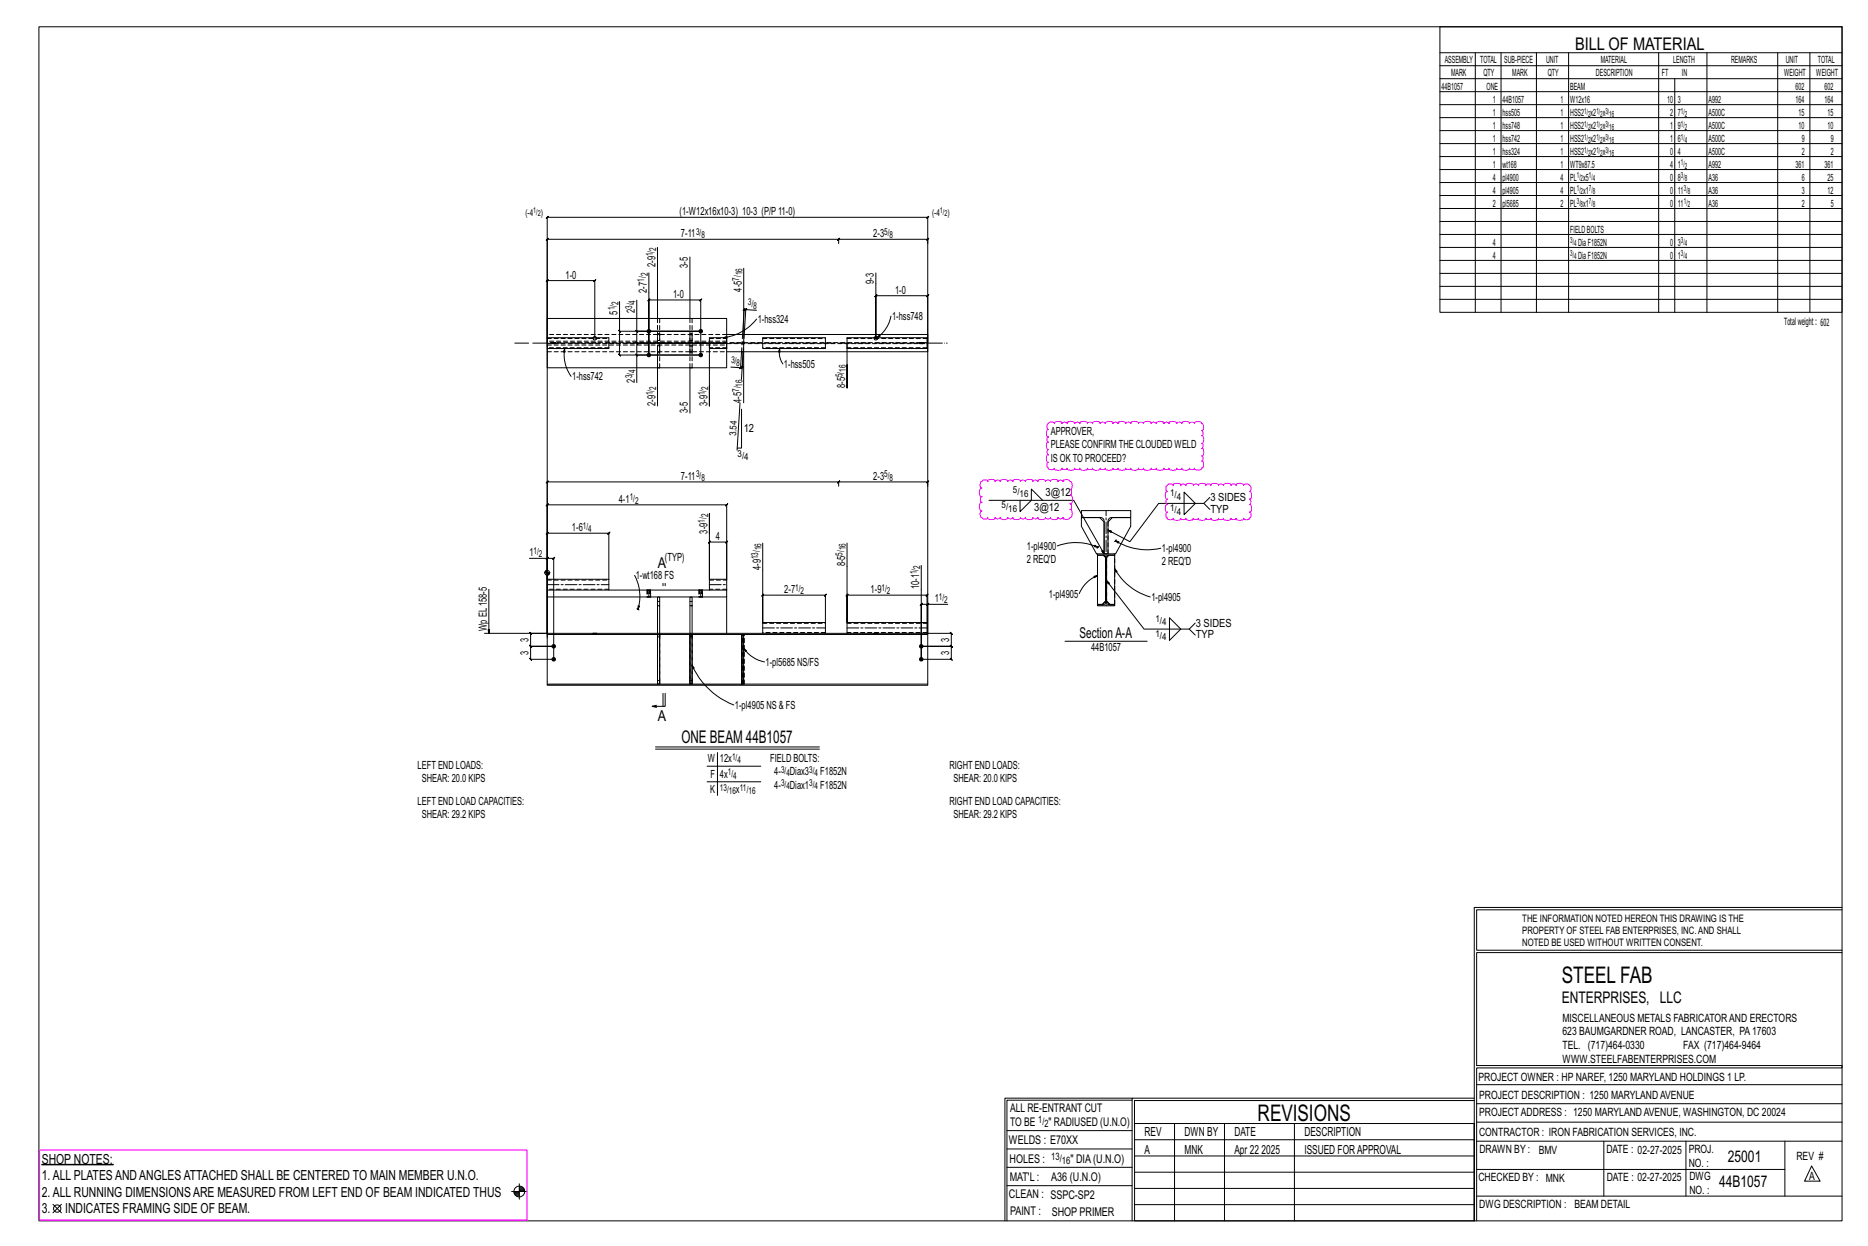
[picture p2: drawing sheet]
<svg xmlns="http://www.w3.org/2000/svg" width="914mm" height="610mm" viewBox="0 0 914 610" stroke-linecap="round" stroke-linejoin="round" font-family="sans-serif">
<g fill="#000" stroke="#000" stroke-width=".49">
<path d="M428 165h1h1zM20 570h35z"/>
<circle cx="318" cy="162" r=".9"/>
<circle cx="318" cy="174" r=".9"/>
<circle cx="343" cy="162" r=".9"/>
<circle cx="343" cy="174" r=".9"/>
<circle cx="271" cy="316" r=".9"/>
<circle cx="451" cy="316" r=".9"/>
<circle cx="271" cy="323" r=".9"/>
<circle cx="451" cy="323" r=".9"/>
</g>
<g fill="none" stroke="#000" stroke-width=".49">
<path d="M19 13h883v584h-883zM705 13h197v140h-197zM705 26h197M705 32h197M705 39h197M722 26v127M735 26v127M752 26v127M768 26v127M812 26v127M820 39v114M836 26v127"/>
<path d="M870 26v127M886 26v127M705 45h197M705 51h197M705 58h197M705 64h197M705 70h197M705 77h197M705 83h197M705 89h197M705 96h197M411 119v-2l-1 1 1-1h-143l-1 1 1-1v53"/>
<path d="M411 117h43v1l1-1-1 2M411 117l-1 1zM705 102h197M705 108h197M705 115h197M318 134v40v-27h-1l1-1v1h25l1-1-1 1v27M322 121v35M338 126v30M364 131v37M429 134v31v-20h-1l1-1v1h25l1-1-1 1v23M705 121h197M705 127h197"/>
<path d="M705 134h197M312 147v15h31h-40v-14M365 152l1-1zM365 151h-1h1l-1 1v-1v13M370 152l-5-1-1 13M370 156a24 24 0 0 1-16 9M436 155a16 16 0 0 1-7 10M705 140h197M705 146h197M268 165h30v6h-30zM268 165v-9h88v9M268 171v9h88v-9"/>
<path d="M270 168h.1M272 168h.1M276 171l1 1h-1zM276 171a18 18 0 0 0 4 13M291 165v-28h1l-1 1v-1h-23l-1 1 1-1v31M303 162l1 1zM303 162v12v-1l1 1h-1h40M311 173l1 1zM311 162l1 1zM312 162v6l-1-1 1 1h44h-44l-1-1 1 1v6M322 180h1M322 169v30"/>
<path d="M323 180h.1M339 180h-1v22M339 180h.1M343 174h-31v13M347 168v31v-10M354 165h2zM356 164h98v8h-98M356 165h-9v6h9M356 165v6M363 180l1-1-1 1 1-8-1 14M363 172v8h-5M363 172h1"/>
<path d="M364 168v29M373 165h31v6h-31zM382 171v1h-1zM382 171v4l1 3M415 168v22v-12M415 165h39v6h-39zM430 164h1l-2 1zM450 168h.1M452 168h.1M362 180l1-1zM362 197l-1 23M363 200v19h-2"/>
<path d="M411 236h-1l1-1zM411 238v-3l-1 1h1h-143v-1l-1 1h1v76M411 236h43l1-1-1 3M484 245h42l14 26-1-1 1-1v2v-16l-2-2h-9v4l8 14h9M499 245v5l6-5v-6l5 6M529 250h25v3h-10l-1 1-1 17h-2v-17l-1-1h-10zM542 255l2-2h9v4l-7 14M580 241l5 5-5 6zM589 246l3 3M592 243l-3 3h-22l-14 19-11-6M259 273h9v37M267 280h.1"/>
<path d="M267 279v1M268 279v1M268 273l-1 1 1-1zM268 273h3v1l1-1h-1v50h-11l-1-1 1 1v-7v1l-1-1h1h11h-11v1l-1-1h1v-6l-1-1 1 1h8M268 279v31M347 261v-10v32v-18v1l1-1h-1h9l-1 1 1-1v18M373 266v39v-14v1l1-1h-1h31v1l1-1h-1v14M415 266v39v-14l-1 1 1-1h39l-1 1 1-1v14M451 277v46v-27h-1l1-1v1h3M518 267a26 26 0 0 1 19 1M536 267l1 1-1-1zM537 271v1h3l1 1v22l-1 1h-3h9h-4v-1v-22v-1h4v-1"/>
<path d="M537 272h3l1 1v21l-1 2h-3zM537 272v24M537 268h.1M538 267l-1 1M542 273l1-1h3v24h-3l-1-2M543 272h.1M546 278l1 2h-1zM546 278a29 29 0 0 0 17 14M546 265h2l-1 1zM546 265a29 29 0 0 0 22 3M546 265h.1M546 264v1"/>
<path d="M239 288v22M266 280h3M268 283h30M268 289h88v3h-88zM268 292v18h54M268 280v1M269 280v1M298 283v-22l1-1-1 1h-30v-1l-1 1h1v22v-36h-1l1-1v1h88h-1l1-1v1v36M298 283v6M311 282a22 22 0 0 1 1 16M312 298h.1M312 298h1"/>
<path d="M312 296l1 1-1 1zM317 289h.1M317 292h.1M318 289h.1M318 292h.1M322 296v14h1M323 296h-1v-4h1v18M325 285v2M326 285v2M338 296v14h1M339 296h-1v-4h1v18M342 289h.1"/>
<path d="M342 292h.1M344 289h.1M344 292h.1M356 292v18M356 283h-9v6M356 283v6M454 296l1-1-1 1zM464 296h-10v14h12l-1-1 1 1v6h-1l1 1v-1h-15h15h-1l1 1v-1v7l-1-1 1 1h-15M535 282h2l-1 1zM537 282a16 16 0 0 0-9 8M537 296h.1M542 284l18 24h22l3-3"/>
<path d="M543 296h.1M237 310h31M268 310v-204l-1 1 1-1h186v1l1-1h-1v204M268 310h186M268 310v25M290 310h.1M292 310h.1M322 311h1v24h-1zM322 311v24M323 310h15M338 311h1v24h-1zM338 311v24"/>
<path d="M339 310h115M363 310v25M364 310v25h-96h186v-25M364 317l1 1v1zM364 317a16 16 0 0 0 10 7M364 311v23M404 305h-31v5M404 305v5M428 310h.1M430 310h.1M454 305h-39v5M454 305v5"/>
<path d="M521 314h41M572 302l6 6-6 5zM582 308l3 3M325 339v7M326 339v7h-7h2M339 325l1 2h-1zM339 325a37 37 0 0 0 20 20M364 335h90M321 345l-2 1M321 365h80M321 367h80M346 375h26"/>
<path d="M351 368v21M346 382h26M722 444v153M722 444h180M902 445h-179v20h179M902 466h-179v55h179v1h-179v75M554 537h-62v60M554 538h-61v59M722 537h-168v60M722 538h-167v13M723 540h179M723 531h179"/>
<path d="M493 553h61M555 550h167v47h-167zM555 558h167M575 550v47M599 550v47M634 550v47M723 558h179M723 549h179M785 558v27M825 558v27M874 558v27M254 579v8"/>
<path d="M493 562h61M493 571h61M555 573h167M555 566h167M723 572h151M887 570l4 8h-8zM26 589l4 4M30 589l-4 4M250 583h8M252 583h2M252 584h2M252 585h2"/>
<path d="M253 585h1M254 582h2M254 581h2M254 582h3M493 580h61M555 589h167M555 581h167M723 585h179"/>
<circle cx="268" cy="280" r="1.2"/>
<circle cx="28" cy="591" r="1.8"/>
<circle cx="254" cy="583" r="2.6"/>
</g>
<path d="M513 207h2h1a2.1 2.1 0 0 1 4 0 1.4 1.4 0 0 1 2 0 2.1 2.1 0 0 1 4 0 1.5 1.5 0 0 1 3 0 2.1 2.1 0 0 1 3 0 1.5 1.5 0 0 1 3 0 2.1 2.1 0 0 1 4 0 1.4 1.4 0 0 1 2 0 2.1 2.1 0 0 1 4 0 1.4 1.4 0 0 1 2 0 2.1 2.1 0 0 1 4 0 1.5 1.5 0 0 1 3 0 2.1 2.1 0 0 1 3 0 1.5 1.5 0 0 1 3 0 2.1 2.1 0 0 1 4 0 1.4 1.4 0 0 1 2 0 2.1 2.1 0 0 1 4 0 1.4 1.4 0 0 1 2 0 2.1 2.1 0 0 1 4 0 1.4 1.4 0 0 1 2 0 2.1 2.1 0 0 1 4 0 1.5 1.5 0 0 1 3 0 2.2 2.2 0 0 1 3 0l1 2v2h-1l1 1-1 1h1v2v2h-1l1 1-1 1 1 1v1v2h-1l1 1-1 2a2.5 2.5 0 0 1 0 3l-2 1h-1v-1l-2 1-1-1v1h-2h-1l-1-1-1 1-1-1v1h-2h-2v-1l-1 1-1-1v1h-2h-2v-1l-1 1-1-1-1 1h-1h-2v-1l-1 1-2-1v1h-2h-1v-1l-2 1-1-1v1h-2h-1l-1-1-1 1-1-1v1h-2h-2v-1l-1 1-1-1-1 1h-1h-2v-1l-1 1-2-1v1h-2h-1v-1l-2 1-1-1v1h-2h-1l-1-1-1 1-1-1v1h-2l-2-1a2.1 2.1 0 0 1-3 0 2.1 2.1 0 0 1 0-3 2.1 2.1 0 0 1 0-4 1.4 1.4 0 0 1 0-2 2.1 2.1 0 0 1 0-4 1.4 1.4 0 0 1 0-2 2.1 2.1 0 0 1 0-4 2 2 0 0 1 0-3zM480 236a2.1 2.1 0 0 1 3 0 2.1 2.1 0 0 1 4 0 1.5 1.5 0 0 1 3 0 2.1 2.1 0 0 1 3 0 1.5 1.5 0 0 1 3 0 2.1 2.1 0 0 1 3 0 1.5 1.5 0 0 1 3 0 2.1 2.1 0 0 1 4 0 1.4 1.4 0 0 1 2 0 2.1 2.1 0 0 1 4 0 1.4 1.4 0 0 1 2 0 2.1 2.1 0 0 1 4 0 1.4 1.4 0 0 1 2 0 2.2 2.2 0 0 1 4 0l1 2-1 1a1.6 1.6 0 0 1 0 3 2.4 2.4 0 0 1 0 4 1.6 1.6 0 0 1 0 3 2.5 2.5 0 0 1 0 4l-2 1h-1l-1-1a1.4 1.4 0 0 1-2 0 2.1 2.1 0 0 1-4 0 1.4 1.4 0 0 1-2 0 2.1 2.1 0 0 1-4 0 1.4 1.4 0 0 1-2 0 2.1 2.1 0 0 1-4 0 1.5 1.5 0 0 1-3 0 2.1 2.1 0 0 1-3 0 1.5 1.5 0 0 1-3 0 2.1 2.1 0 0 1-3 0 1.5 1.5 0 0 1-3 0 2.1 2.1 0 0 1-4 0 2.1 2.1 0 0 1-2 0 2.1 2.1 0 0 1 0-3 2.4 2.4 0 0 1 0-4 1.6 1.6 0 0 1 0-3 2.4 2.4 0 0 1 0-4l-1-1zM571 238a2 2 0 0 1 3 0 2.1 2.1 0 0 1 4 0 1.4 1.4 0 0 1 2 0 2.1 2.1 0 0 1 4 0 1.5 1.5 0 0 1 3 0 2.1 2.1 0 0 1 3 0 1.5 1.5 0 0 1 3 0 2.1 2.1 0 0 1 3 0 1.5 1.5 0 0 1 3 0 2.1 2.1 0 0 1 4 0 1.4 1.4 0 0 1 2 0 2.1 2.1 0 0 1 4 0 2 2 0 0 1 3 0 2 2 0 0 1 0 2 2.2 2.2 0 0 1 0 4 1.5 1.5 0 0 1 0 3 2.2 2.2 0 0 1 0 4 2 2 0 0 1 0 2 2 2 0 0 1-3 0 2.1 2.1 0 0 1-4 0 1.4 1.4 0 0 1-2 0 2.1 2.1 0 0 1-4 0 1.5 1.5 0 0 1-3 0 2.1 2.1 0 0 1-3 0 1.5 1.5 0 0 1-3 0 2.1 2.1 0 0 1-3 0 1.5 1.5 0 0 1-3 0 2.1 2.1 0 0 1-4 0 1.4 1.4 0 0 1-2 0 2.1 2.1 0 0 1-4 0 2 2 0 0 1-3 0 2 2 0 0 1 1-2 2.2 2.2 0 0 1 0-4 1.5 1.5 0 0 1 0-3 2.2 2.2 0 0 1 0-4h-1zM19 563h239v34h-239z" fill="none" stroke="#f0f" stroke-width=".5"/>
<g fill="none" stroke="#000" stroke-width=".49" stroke-dasharray="2 1.4">
<path d="M322 156h1v9h-1zM338 156h1v9h-1zM268 166h30M268 169h88M268 172h88M268 168h186M270 168h.1M271 168h.1M271 168h1M272 168h.1M290 165h.1M290 165a.8 .8 0 0 1 1 0 .8 .8 0 0 1 1 0"/>
<path d="M290 166v-1M290 166h.1M292 166h-2M292 165v1M292 166h.1M298 170h-30M322 164h1v3h-1zM322 167v1h1v-1M322 169h1v3h-1zM322 165v2h1v-2M322 173h1M323 169v-1h-1v1"/>
<path d="M323 163h-1M323 180v-9h-1v9M323 171v-2h-1v2M338 165v2h1v-2M338 173h1M338 164h1v3h-1zM338 167v1M338 168v1M338 169h1v3h-1zM339 163h-1M339 180v-9h-1v9M339 171v-2h-1v2"/>
<path d="M339 168v-1M339 169v-1M347 166h9M356 171v-6M356 167h-88M356 164h-88M356 170h-9M363 172h.1M364 164l-1 4h1v-4M364 172v-4h-1v4M364 164h.1M373 166h31"/>
<path d="M404 170h-31M415 166h39M428 165h.1M428 166v-1M428 166h.1M429 166h-1M430 166h-1M430 165h.1M430 165v1M450 168h.1M451 168h.1M451 168h1"/>
<path d="M452 168h.1M454 170h-39M454 168h-186M542 255v16M537 272h.1M540 272l1 1M541 273v21M542 273l1-1M542 273v21M546 272h.1M268 284h30M298 288h-30"/>
<path d="M317 289v3M317 289h.1M318 289v3zM318 289l-1 3M318 292h-1M318 289v3M318 289h.1M318 292h.1M318 292v-3M322 294h1M338 294h1M342 289v3"/>
<path d="M342 289h.1M343 289l-1 3M343 289v3zM343 292h.1M343 289v3M344 289v3M344 289h.1M344 292h.1M344 292v-3M347 284h9M356 288h-9M537 296h.1"/>
<path d="M541 294l-1 2M542 294h.1M543 296l-1-2M546 296v-24M290 310h.1M291 310h-1M291 310h.1M292 310h.1M322 311v24M322 311v1M323 311v24M323 312v-1"/>
<path d="M323 312v23M323 311v1h-1v21M338 311v24M338 311v1M339 311v24M339 312v-1M339 312v23M339 311v1h-1v21M363 310v25M364 311v-1M373 305h31M404 309h-31"/>
<path d="M415 305h39M428 310h.1M429 310h.1M429 310h-1M430 310h.1M454 309h-39M322 333v2M323 335v-2M323 333h-1M338 333v2M339 335v-2M339 333h-1"/>
<path d="M363 335v-25M364 335v-25M364 335v-1"/>
</g>
<path d="M252 168h212" fill="none" stroke="#000" stroke-width=".49" stroke-dasharray="6.8 1 0 1"/>
<path d="M268 286h30M347 286h9M541 296v-46M373 307h31M415 307h39" fill="none" stroke="#000" stroke-width=".49" stroke-dasharray="5.8 1 1 1"/>
<g font-size="11.2">
<text x="764" y="481">STEEL FAB</text>
<text x="616" y="548">REVISIONS</text>
</g>
<g font-size="8.6">
<text x="771" y="24">BILL OF MATERIAL</text>
<text x="334" y="363">ONE BEAM 44B1057</text>
</g>
<g font-size="7.9">
<text x="765" y="491">ENTERPRISES, LLC</text>
<text x="846" y="569">25001</text>
<text x="842" y="581">44B1057</text>
</g>
<g font-size="7.3">
<text x="322" y="278">A</text>
<text x="528" y="312">SectionA-A</text>
<text x="322" y="353">A</text>
</g>
<g font-size="6.8">
<text x="20" y="569">SHOP NOTES:</text>
<text x="20" y="577">1.ALL PLATESANDANGLESATTACHED SHALL BE CENTERED TO MAIN MEMBER U.N.O.</text>
<text x="20" y="585">2.ALL RUNNING DIMENSIONSARE MEASURED FROM LEFT END OF BEAM INDICATED THUS</text>
<text x="20" y="593">3.</text>
<text x="32" y="593">INDICATES FRAMING SIDE OF BEAM.</text>
</g>
<g font-size="6.1">
<text x="560" y="556">REV</text>
<text x="580" y="556">DWN BY</text>
<text x="604" y="556">DATE</text>
<text x="639" y="556">DESCRIPTION</text>
<text x="560" y="564">A</text>
<text x="580" y="564">MNK</text>
<text x="604" y="564">Apr 22</text>
<text x="618" y="564">2025</text>
<text x="639" y="564">ISSUED FORAPPROVAL</text>
</g>
<g font-size="5.9">
<text x="494" y="560">WELDS : E70XX</text>
<text x="494" y="569">HOLES :</text>
<text x="524" y="569">&quot; DIA(U.N.O)</text>
<text x="494" y="578">MAT'L :</text>
<text x="515" y="578">A36 (U.N.O)</text>
<text x="494" y="586">CLEAN : SSPC-SP2</text>
<text x="495" y="595">PAINT :</text>
<text x="515" y="595">SHOP PRIMER</text>
</g>
<g font-size="5.8">
<text x="494" y="544">ALL RE-ENTRANT CUT</text>
<text x="494" y="551">TO BE</text>
<text x="513" y="551">&quot; RADIUSED (U.N.O)</text>
</g>
<g font-size="5.6">
<text x="765" y="500">MISCELLANEOUS METALS FABRICATORAND ERECTORS</text>
<text x="765" y="507">623 BAUMGARDNER ROAD, LANCASTER, PA17603</text>
<text x="765" y="513">TEL. (717)464-0330</text>
<text x="824" y="513">FAX (717)464-9464</text>
<text x="765" y="520">WWW.STEELFABENTERPRISES.COM</text>
<text x="724" y="529">PROJECT OWNER : HP NAREF, 1250 MARYLAND HOLDINGS 1 LP.</text>
<text x="724" y="538">PROJECT DESCRIPTION : 1250 MARYLANDAVENUE</text>
<text x="724" y="546">PROJECTADDRESS : 1250 MARYLANDAVENUE, WASHINGTON, DC 20024</text>
<text x="724" y="556">CONTRACTOR : IRON FABRICATION SERVICES, INC.</text>
<text x="724" y="564">DRAWN BY :</text>
<text x="753" y="564">BMV</text>
<text x="786" y="564">DATE : 02-27-2025</text>
<text x="827" y="564">PROJ.</text>
<text x="879" y="568">REV #</text>
<text x="827" y="571">NO. :</text>
<text x="724" y="578">CHECKED BY : MNK</text>
<text x="787" y="578">DATE : 02-27-2025</text>
<text x="827" y="578">DWG</text>
<text x="886" y="578">A</text>
<text x="827" y="584">NO. :</text>
<text x="724" y="591">DWG DESCRIPTION : BEAM DETAIL</text>
</g>
<g font-size="5.5">
<text x="333" y="105">(1-W12x16x10-3) 10-3 (P/P11-0)</text>
<text x="333" y="116">7-11</text>
<text x="427" y="116">2-3</text>
<text x="321" y="131" transform="rotate(-90 321 131)">2-9</text>
<text x="337" y="131" transform="rotate(-90 337 131)">3-5</text>
<text x="277" y="136">1-0</text>
<text x="317" y="143" transform="rotate(-90 317 143)">2-7</text>
<text x="363" y="143" transform="rotate(-90 363 143)">4-5</text>
<text x="428" y="139" transform="rotate(-90 428 139)">9-3</text>
<text x="438" y="144">1-0</text>
<text x="329" y="146">1-0</text>
<text x="302" y="154" transform="rotate(-90 302 154)">5</text>
<text x="311" y="153" transform="rotate(-90 311 153)">2</text>
<text x="371" y="158">1-hss324</text>
<text x="437" y="157">1-hss748</text>
<text x="384" y="180">1-hss505</text>
<text x="280" y="186">1-hss742</text>
<text x="311" y="187" transform="rotate(-90 311 187)">2</text>
<text x="414" y="190" transform="rotate(-90 414 190)">8-5</text>
<text x="363" y="197" transform="rotate(-90 363 197)">4-5</text>
<text x="321" y="199" transform="rotate(-90 321 199)">2-9</text>
<text x="337" y="202" transform="rotate(-90 337 202)">3-5</text>
<text x="346" y="199" transform="rotate(-90 346 199)">3-9</text>
<text x="364" y="211">12</text>
<text x="514" y="213">APPROVER,</text>
<text x="514" y="219">PLEASE CONFIRMTHE CLOUDED WELD</text>
<text x="514" y="226">IS OKTO PROCEED?</text>
<text x="333" y="235">7-11</text>
<text x="427" y="235">2-3</text>
<text x="512" y="243">3@12</text>
<text x="592" y="245">3 SIDES</text>
<text x="303" y="246">4-1</text>
<text x="506" y="250">3@12</text>
<text x="592" y="251">TYP</text>
<text x="280" y="260">1-6</text>
<text x="346" y="261" transform="rotate(-90 346 261)">3-9</text>
<text x="350" y="264">4</text>
<text x="503" y="269">1-pl4900</text>
<text x="259" y="272">1</text>
<text x="325" y="274">(TYP)</text>
<text x="503" y="276">2 REQ'D</text>
<text x="569" y="270">1-pl4900</text>
<text x="372" y="279" transform="rotate(-90 372 279)">4-9</text>
<text x="414" y="277" transform="rotate(-90 414 277)">8-5</text>
<text x="569" y="277">2 REQ'D</text>
<text x="311" y="283">1-wt168 FS</text>
<text x="384" y="290">2-7</text>
<text x="426" y="290">1-9</text>
<text x="450" y="288" transform="rotate(-90 450 288)">10-1</text>
<text x="513" y="292">1-pl4905</text>
<text x="564" y="294">1-pl4905</text>
<text x="458" y="295">1</text>
<text x="238" y="309" transform="rotate(-90 238 309)">Wp EL158-5</text>
<text x="585" y="307">3 SIDES</text>
<text x="259" y="314" transform="rotate(-90 259 314)">3</text>
<text x="465" y="314" transform="rotate(-90 465 314)">3</text>
<text x="585" y="312">TYP</text>
<text x="259" y="320" transform="rotate(-90 259 320)">3</text>
<text x="465" y="320" transform="rotate(-90 465 320)">3</text>
<text x="534" y="319">44B1057</text>
<text x="375" y="326">1-pl5685 NS/FS</text>
<text x="360" y="347">1-pl4905 NS &amp; FS</text>
<text x="204" y="376">LEFT END LOADS:</text>
<text x="347" y="373">W</text>
<text x="352" y="373">12x</text>
<text x="377" y="373">FIELD BOLTS:</text>
<text x="465" y="376">RIGHT END LOADS:</text>
<text x="206" y="383">SHEAR: 20.0 KIPS</text>
<text x="348" y="381">F</text>
<text x="352" y="381">4x</text>
<text x="379" y="379">4-</text>
<text x="387" y="379">Diax3</text>
<text x="401" y="379">F1852N</text>
<text x="467" y="383">SHEAR: 20.0 KIPS</text>
<text x="348" y="388">K</text>
<text x="360" y="388">x</text>
<text x="379" y="386">4-</text>
<text x="387" y="386">Diax1</text>
<text x="401" y="386">F1852N</text>
<text x="204" y="394">LEFT END LOAD CAPACITIES:</text>
<text x="465" y="394">RIGHT END LOAD CAPACITIES:</text>
<text x="206" y="400">SHEAR: 29.2 KIPS</text>
<text x="467" y="400">SHEAR: 29.2 KIPS</text>
</g>
<g font-size="5">
<text x="745" y="451">THE INFORMATION NOTED HEREON THIS DRAWING IS THE</text>
<text x="745" y="457">PROPERTY OF STEEL FAB ENTERPRISES, INC.AND SHALL</text>
<text x="745" y="463">NOTED BE USED WITHOUT WRITTEN CONSENT.</text>
<text x="508" y="550">1/</text>
<text x="511" y="551">2</text>
<text x="515" y="568">13/</text>
<text x="520" y="570">16</text>
</g>
<g font-size="4.9">
<text x="707" y="31">ASSEMBLY</text>
<text x="725" y="31">TOTAL</text>
<text x="736" y="31">SUB-PIECE</text>
<text x="757" y="31">UNIT</text>
<text x="784" y="31">MATERIAL</text>
<text x="819" y="31">LENGTH</text>
<text x="847" y="31">REMARKS</text>
<text x="874" y="31">UNIT</text>
<text x="890" y="31">TOTAL</text>
<text x="710" y="37">MARK</text>
<text x="726" y="37">QTY</text>
<text x="740" y="37">MARK</text>
<text x="758" y="37">QTY</text>
<text x="781" y="37">DESCRIPTION</text>
<text x="814" y="37">FT</text>
<text x="823" y="37">IN</text>
<text x="873" y="37">WEIGHT</text>
<text x="889" y="37">WEIGHT</text>
<text x="706" y="44">44B1057</text>
<text x="728" y="44">ONE</text>
<text x="769" y="44">BEAM</text>
<text x="879" y="44">602</text>
<text x="893" y="44">602</text>
<text x="731" y="50">1</text>
<text x="736" y="50">44B1057</text>
<text x="764" y="50">1</text>
<text x="769" y="50">W12x16</text>
<text x="816" y="50">10</text>
<text x="821" y="50">3</text>
<text x="836" y="50">A992</text>
<text x="879" y="50">164</text>
<text x="893" y="50">164</text>
<text x="731" y="57">1</text>
<text x="736" y="57">hss505</text>
<text x="764" y="57">1</text>
<text x="769" y="57">HSS2 x2 x</text>
<text x="818" y="57">2</text>
<text x="821" y="57">7</text>
<text x="836" y="57">A500C</text>
<text x="880" y="57">15</text>
<text x="895" y="57">15</text>
<text x="731" y="63">1</text>
<text x="736" y="63">hss748</text>
<text x="764" y="63">1</text>
<text x="769" y="63">HSS2 x2 x</text>
<text x="818" y="63">1</text>
<text x="821" y="63">9</text>
<text x="836" y="63">A500C</text>
<text x="880" y="63">10</text>
<text x="895" y="63">10</text>
<text x="731" y="69">1</text>
<text x="736" y="69">hss742</text>
<text x="764" y="69">1</text>
<text x="769" y="69">HSS2 x2 x</text>
<text x="818" y="69">1</text>
<text x="821" y="69">6</text>
<text x="836" y="69">A500C</text>
<text x="882" y="69">9</text>
<text x="896" y="69">9</text>
<text x="731" y="76">1</text>
<text x="736" y="76">hss324</text>
<text x="764" y="76">1</text>
<text x="769" y="76">HSS2 x2 x</text>
<text x="818" y="76">0</text>
<text x="821" y="76">4</text>
<text x="836" y="76">A500C</text>
<text x="882" y="76">2</text>
<text x="896" y="76">2</text>
<text x="731" y="82">1</text>
<text x="736" y="82">wt168</text>
<text x="764" y="82">1</text>
<text x="769" y="82">WT9x87.5</text>
<text x="818" y="82">4</text>
<text x="821" y="82">1</text>
<text x="836" y="82">A992</text>
<text x="879" y="82">361</text>
<text x="893" y="82">361</text>
<text x="731" y="88">4</text>
<text x="736" y="88">pl4900</text>
<text x="764" y="88">4</text>
<text x="769" y="88">PL x5</text>
<text x="818" y="88">0</text>
<text x="821" y="88">8</text>
<text x="836" y="88">A36</text>
<text x="882" y="88">6</text>
<text x="895" y="88">25</text>
<text x="731" y="95">4</text>
<text x="736" y="95">pl4905</text>
<text x="764" y="95">4</text>
<text x="769" y="95">PL x1</text>
<text x="818" y="95">0</text>
<text x="821" y="95">11</text>
<text x="836" y="95">A36</text>
<text x="882" y="95">3</text>
<text x="895" y="95">12</text>
<text x="731" y="101">2</text>
<text x="736" y="101">pl5685</text>
<text x="764" y="101">2</text>
<text x="769" y="101">PL x1</text>
<text x="818" y="101">0</text>
<text x="821" y="101">11</text>
<text x="836" y="101">A36</text>
<text x="882" y="101">2</text>
<text x="896" y="101">5</text>
<text x="769" y="114">FIELDBOLTS</text>
<text x="731" y="120">4</text>
<text x="772" y="120">DiaF1852N</text>
<text x="818" y="120">0</text>
<text x="821" y="120">3</text>
<text x="731" y="127">4</text>
<text x="772" y="127">DiaF1852N</text>
<text x="818" y="127">0</text>
<text x="821" y="127">1</text>
<text x="873" y="159">Totalweight : 602</text>
</g>
<g font-size="4.7">
<text x="257" y="105">(-4</text>
<text x="265" y="105">)</text>
<text x="456" y="105">(-4</text>
<text x="464" y="105">)</text>
<text x="341" y="115">3/</text>
<text x="343" y="116">8</text>
<text x="433" y="115">5/</text>
<text x="435" y="116">8</text>
<text x="320" y="125" transform="rotate(-90 320 125)">1/</text>
<text x="321" y="123" transform="rotate(-90 321 123)">2</text>
<text x="315" y="138" transform="rotate(-90 315 138)">1/</text>
<text x="317" y="135" transform="rotate(-90 317 135)">2</text>
<text x="362" y="137" transform="rotate(-90 362 137)">7/</text>
<text x="363" y="135" transform="rotate(-90 363 135)">16</text>
<text x="303" y="149" transform="rotate(-90 303 149)">2</text>
<text x="311" y="149" transform="rotate(-90 311 149)">4</text>
<text x="366" y="149" transform="rotate(4 366 149)">3/</text>
<text x="301" y="152" transform="rotate(-90 301 152)">1/</text>
<text x="309" y="151" transform="rotate(-90 309 151)">3/</text>
<text x="369" y="151" transform="rotate(4 369 151)">8</text>
<text x="358" y="177" transform="rotate(4 358 177)">3/</text>
<text x="360" y="179" transform="rotate(4 360 179)">8</text>
<text x="309" y="185" transform="rotate(-90 309 185)">3/</text>
<text x="311" y="183" transform="rotate(-90 311 183)">4</text>
<text x="412" y="185" transform="rotate(-90 412 185)">5/</text>
<text x="414" y="182" transform="rotate(-90 414 182)">16</text>
<text x="321" y="191" transform="rotate(-90 321 191)">2</text>
<text x="347" y="191" transform="rotate(-90 347 191)">2</text>
<text x="362" y="192" transform="rotate(-90 362 192)">7/</text>
<text x="363" y="189" transform="rotate(-90 363 189)">16</text>
<text x="320" y="193" transform="rotate(-90 320 193)">1/</text>
<text x="345" y="193" transform="rotate(-90 345 193)">1/</text>
<text x="360" y="213" transform="rotate(-86 360 213)">3.54</text>
<text x="361" y="224">3/</text>
<text x="364" y="225">4</text>
<text x="341" y="234">3/</text>
<text x="433" y="234">5/</text>
<text x="343" y="235">8</text>
<text x="435" y="235">8</text>
<text x="308" y="245">1/</text>
<text x="496" y="241">5/</text>
<text x="499" y="243">16</text>
<text x="573" y="243">1/</text>
<text x="576" y="244">4</text>
<text x="311" y="246">2</text>
<text x="490" y="249">5/</text>
<text x="494" y="250">16</text>
<text x="573" y="250">1/</text>
<text x="576" y="252">4</text>
<text x="345" y="256" transform="rotate(-90 345 256)">1/</text>
<text x="347" y="253" transform="rotate(-90 347 253)">2</text>
<text x="285" y="259">1/</text>
<text x="288" y="260">4</text>
<text x="373" y="269" transform="rotate(-90 373 269)">16</text>
<text x="414" y="269" transform="rotate(-90 414 269)">16</text>
<text x="261" y="271">1/</text>
<text x="264" y="273">2</text>
<text x="371" y="274" transform="rotate(-90 371 274)">13/</text>
<text x="412" y="272" transform="rotate(-90 412 272)">5/</text>
<text x="449" y="281" transform="rotate(-90 449 281)">1/</text>
<text x="450" y="278" transform="rotate(-90 450 278)">2</text>
<text x="389" y="289">1/</text>
<text x="392" y="291">2</text>
<text x="432" y="289">1/</text>
<text x="434" y="291">2</text>
<text x="460" y="293">1/</text>
<text x="462" y="295">2</text>
<text x="566" y="304">1/</text>
<text x="569" y="306">4</text>
<text x="566" y="312">1/</text>
<text x="569" y="313">4</text>
<text x="358" y="372">1/</text>
<text x="361" y="373">4</text>
<text x="356" y="379">1/</text>
<text x="359" y="381">4</text>
<text x="382" y="378">3/</text>
<text x="385" y="380">4</text>
<text x="396" y="378">3/</text>
<text x="399" y="380">4</text>
<text x="352" y="387">13/</text>
<text x="357" y="389">16</text>
<text x="362" y="387">11/</text>
<text x="366" y="389">16</text>
<text x="382" y="385">3/</text>
<text x="385" y="386">4</text>
<text x="396" y="385">3/</text>
<text x="399" y="386">4</text>
</g>
<g font-size="4.2">
<text x="776" y="56">1/</text>
<text x="777" y="57">2</text>
<text x="781" y="56">1/ 3/</text>
<text x="783" y="57">2</text>
<text x="788" y="57">16</text>
<text x="823" y="56">1/</text>
<text x="825" y="57">2</text>
<text x="776" y="62">1/</text>
<text x="777" y="63">2</text>
<text x="781" y="62">1/ 3/</text>
<text x="783" y="63">2</text>
<text x="788" y="63">16</text>
<text x="823" y="62">1/</text>
<text x="825" y="63">2</text>
<text x="776" y="68">1/</text>
<text x="777" y="70">2</text>
<text x="781" y="68">1/ 3/</text>
<text x="783" y="70">2</text>
<text x="788" y="70">16</text>
<text x="823" y="68">1/</text>
<text x="825" y="70">4</text>
<text x="776" y="75">1/</text>
<text x="777" y="76">2</text>
<text x="781" y="75">1/ 3/</text>
<text x="783" y="76">2</text>
<text x="788" y="76">16</text>
<text x="823" y="81">1/</text>
<text x="825" y="82">2</text>
<text x="772" y="87">1/</text>
<text x="774" y="89">2</text>
<text x="778" y="87">1/</text>
<text x="780" y="89">4</text>
<text x="823" y="87">3/</text>
<text x="825" y="89">8</text>
<text x="772" y="94">1/</text>
<text x="774" y="95">2</text>
<text x="778" y="94">7/</text>
<text x="780" y="95">8</text>
<text x="824" y="94">3/</text>
<text x="826" y="95">8</text>
<text x="772" y="100">3/</text>
<text x="774" y="101">8</text>
<text x="778" y="100">7/</text>
<text x="780" y="101">8</text>
<text x="824" y="100">1/</text>
<text x="826" y="101">2</text>
<text x="769" y="119">3/</text>
<text x="823" y="119">3/</text>
<text x="769" y="125">3/</text>
<text x="770" y="121">4</text>
<text x="823" y="125">3/</text>
<text x="825" y="121">4</text>
<text x="770" y="127">4</text>
<text x="825" y="127">4</text>
</g>
<g font-size="4">
<text x="261" y="104">1/</text>
<text x="263" y="106">2</text>
<text x="460" y="104">1/</text>
<text x="462" y="106">2</text>
</g>
</svg>
